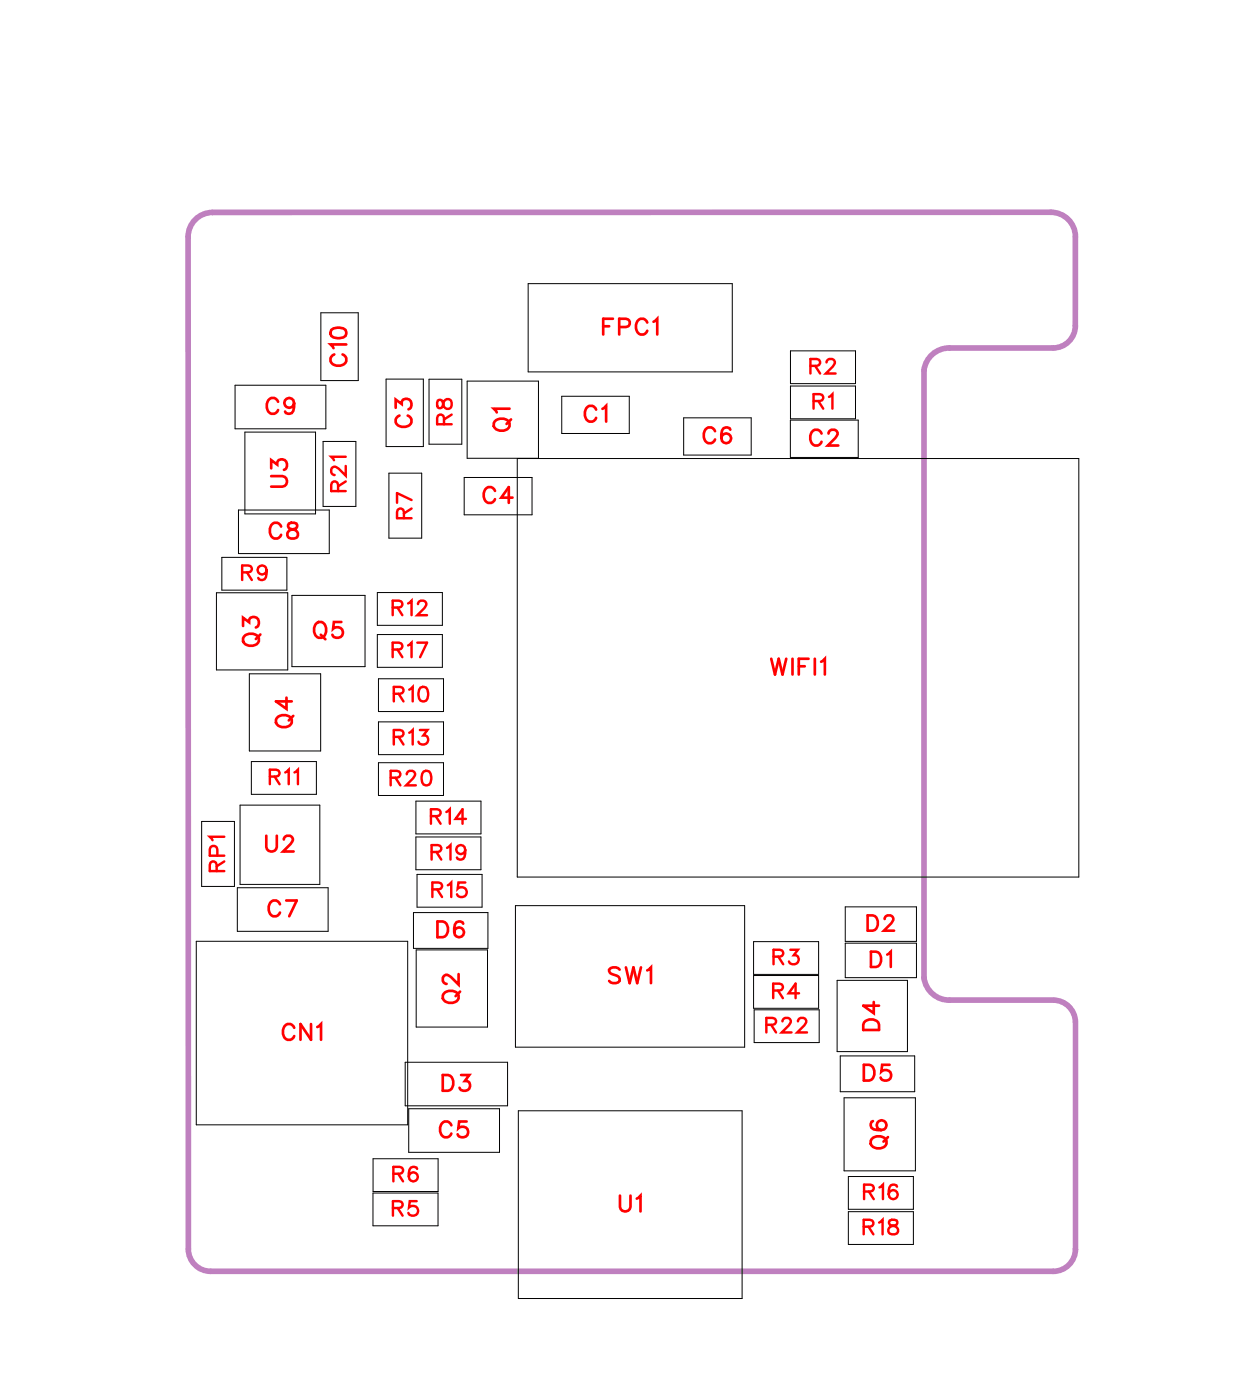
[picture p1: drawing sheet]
<svg xmlns="http://www.w3.org/2000/svg" width="56mm" height="63mm" viewBox="0 0 56 63" stroke-linecap="round" stroke-linejoin="round" font-family="sans-serif">
<path d="M47.3 57.2h-37.8a1 1 0 0 1-1-1v-45.5a1.1 1.1 0 0 1 1.1-1.1l37.6-.1a1.1 1.1 0 0 1 1.1 1.1v4a1 1 0 0 1-1 1h-4.6a1.14 1.14 0 0 0-1.2 1v27.4a1.14 1.14 0 0 0 1.2 1h4.6a1 1 0 0 1 1 1v10.2a1 1 0 0 1-1 1" fill="none" stroke="#bf80bf" stroke-width=".25"/>
<g fill="none" stroke="#000" stroke-width=".04">
<path d="M10.6 17.3h4v2h-4zM11 19.4h3.2v3.7h-3.2zM14.4 14.1h1.7v3h-1.7zM14.5 19.9h1.5v2.9h-1.5zM17.3 17h1.7v3.1h-1.7zM19.3 17.1h1.5v2.9h-1.5zM23.7 12.8h9.2v3.9h-9.2zM25.2 17.8h3.1v1.7h-3.1zM30.7 18.8h3.1v1.7h-3.1zM35.5 18.9h3.1v1.7h-3.1zM35.5 17.4h2.9v1.4h-2.9zM35.5 15.8h2.9v1.5h-2.9z"/>
<path d="M9.1 36.9h1.4v3h-1.4zM9.7 26.7h3.2v3.4h-3.2zM10 25.1h2.9v1.4h-2.9zM10.7 39.9h4v2h-4zM10.7 22.9h4.1v2h-4.1zM10.8 36.2h3.6v3.6h-3.6zM11.2 30.3h3.2v3.5h-3.2zM11.3 34.2h2.9v1.5h-2.9zM13.1 26.8h3.3v3.2h-3.3zM17 28.5h2.9v1.5h-2.9zM17 26.6h2.9v1.5h-2.9zM17 34.3h2.9v1.5h-2.9z"/>
<path d="M17 30.5h2.9v1.5h-2.9zM17 32.5h2.9v1.4h-2.9zM17.5 21.3h1.4v2.9h-1.4zM18.7 37.6h2.9v1.5h-2.9zM18.7 36h2.9v1.5h-2.9zM18.7 39.3h3v1.5h-3zM20.9 21.5h3v1.7h-3zM24.2 20.6v-3.5h-3.2v3.5h27.5v18.8h-25.3v-18.8M8.8 42.3h9.5v8.3h-9.5zM16.8 53.7h2.9v1.4h-2.9zM16.8 52.1h2.9v1.5h-2.9zM18.2 47.8h4.6v1.9h-4.6z"/>
<path d="M18.4 49.9h4v1.9h-4zM18.6 41h3.3v1.6h-3.3zM18.7 42.7h3.2v3.5h-3.2zM23.2 40.7h10.3v6.4h-10.3zM23.3 50h10v8.4h-10zM33.9 42.3h2.9v1.5h-2.9zM33.9 43.9h2.9v1.4h-2.9zM33.9 45.4h2.9v1.5h-2.9zM37.6 44.1h3.2v3.2h-3.2zM37.8 47.5h3.3v1.6h-3.3zM37.9 49.4h3.2v3.3h-3.2zM38 40.8h3.2v1.5h-3.2z"/>
<path d="M38 42.4h3.2v1.6h-3.2zM38.1 54.5h2.9v1.5h-2.9zM38.1 52.9h2.9v1.5h-2.9z"/>
</g>
<g fill="none" stroke="#f00" stroke-width=".12">
<path d="M12.5 18.1a.26 .26 0 0 0-.3-.2 .26 .26 0 0 0-.2 .3v.1a.26 .26 0 0 0 .2 .3 .26 .26 0 0 0 .3-.2M13.2 18.1a.22 .22 0 0 1-.3 .2 .22 .22 0 0 1-.1-.3 .22 .22 0 0 1 .4 0v.1a.34 .34 0 0 1-.3 .5l-.1-.1M14.9 14.8l.3-.1a.3 .3 0 0 1 .4 .3 .38 .38 0 0 1-.4 .2 .38 .38 0 0 1-.3-.3zM15 15.9a.26 .26 0 0 0-.2 .3 .26 .26 0 0 0 .3 .2h.2a.26 .26 0 0 0 .3-.2 .26 .26 0 0 0-.2-.3M15.6 15.5h-.7l.1 .2M17.8 18.3v-.3l.3 .2a.24 .24 0 0 1 .3-.2 .24 .24 0 0 1 0 .4M17.9 18.7a.26 .26 0 0 0-.1 .3 .26 .26 0 0 0 .3 .2h.1a.26 .26 0 0 0 .3-.2 .26 .26 0 0 0-.2-.3M22.3 18.9a.35 .35 0 0 1 .4-.1 .35 .35 0 0 1 .2 .4 .33 .33 0 0 1-.5 .2 .33 .33 0 0 1-.1-.5zM22.9 18.4h-.7l.1 .1M23 18.9l-.2 .2M26.8 18.4a.26 .26 0 0 0-.3-.2 .26 .26 0 0 0-.2 .3v.2a.26 .26 0 0 0 .2 .3 .26 .26 0 0 0 .3-.2M27.1 18.4l.1-.1v.7"/>
<path d="M27.1 14.7h.3M27.5 14.3h-.4v.7M27.8 14.7h.4l.1-.3-.5-.1v.7M29.1 14.5a.26 .26 0 0 0-.3-.2 .26 .26 0 0 0-.2 .3v.2a.26 .26 0 0 0 .2 .2 .26 .26 0 0 0 .3-.1M29.4 14.5l.1-.2v.7M32.1 19.4a.26 .26 0 0 0-.3-.2 .26 .26 0 0 0-.2 .3v.2a.26 .26 0 0 0 .2 .2 .26 .26 0 0 0 .3-.1M32.8 19.3a.35 .35 0 0 0-.4 .2 .35 .35 0 0 0 .2 .4 .22 .22 0 0 0 .3-.2 .22 .22 0 0 0-.3-.2 .22 .22 0 0 0-.2 .2M36.9 19.5a.26 .26 0 0 0-.3-.2 .26 .26 0 0 0-.2 .3v.2a.26 .26 0 0 0 .2 .2 .26 .26 0 0 0 .3-.1M37.2 19.5l.2-.2h.1l.1 .2-.1 .2-.3 .3h.5M10.9 28.1v-.3l.3 .2a.24 .24 0 0 1 .4-.2 .24 .24 0 0 1-.1 .4M11 28.6a.35 .35 0 0 1 .4-.1 .35 .35 0 0 1 .2 .4 .33 .33 0 0 1-.5 .1 .33 .33 0 0 1-.1-.4zM11.7 28.5l-.2 .2"/>
<path d="M12 37.6v.5l.2 .2 .2-.1v-.6M12.2 21.4h.5l.2 .2-.1 .3h-.6M12.2 21.1v-.4l.3 .2a.24 .24 0 0 1 .3-.2 .24 .24 0 0 1 0 .4M12.5 32.2a.35 .35 0 0 1 .4 0 .35 .35 0 0 1 .2 .4 .33 .33 0 0 1-.5 .1 .33 .33 0 0 1-.1-.5zM12.6 23.7a.26 .26 0 0 0-.3-.2 .26 .26 0 0 0-.2 .3v.1a.26 .26 0 0 0 .2 .3 .26 .26 0 0 0 .3-.2M12.8 37.8l.1-.2h.1l.2 .1-.1 .3-.4 .3h.5M12.9 31.4v.5l-.5-.4h.7M13 23.5v.2l.3 .1 .1 .2a.24 .24 0 0 1-.3 .2 .24 .24 0 0 1-.2-.2l.5-.3-.1-.2zM13.2 32.2l-.2 .2M14.2 28.1v-.1a.33 .33 0 0 1 .5 .3 .33 .33 0 0 1-.5 .3l-.1-.2zM14.4 28.5l.2 .2M15.3 28h-.3v.3a.25 .25 0 0 1 .3 0 .25 .25 0 0 1 0 .3 .25 .25 0 0 1-.4-.1"/>
<path d="M22.2 22.1a.26 .26 0 0 0-.3-.2 .26 .26 0 0 0-.2 .3v.1a.26 .26 0 0 0 .2 .3 .26 .26 0 0 0 .3-.2M23 22.4h-.5l.4-.5v.7M34.7 29.6l.1 .7 .2-.7 .2 .7 .1-.7M35.6 29.6v.7M35.9 30h.3M36.3 29.6h-.4v.7M36.6 29.6v.7M36.9 29.8l.2-.2v.7M12.6 40.7a.26 .26 0 0 0-.3-.2 .26 .26 0 0 0-.2 .3v.1a.26 .26 0 0 0 .2 .3 .26 .26 0 0 0 .3-.2M12.9 40.5h.4l-.3 .7M13.2 46.2a.26 .26 0 0 0-.3-.2 .26 .26 0 0 0-.2 .3v.2a.26 .26 0 0 0 .2 .3 .26 .26 0 0 0 .3-.2M14 46v.8l-.5-.8v.8"/>
<path d="M14.3 46.2l.1-.2v.8M19.7 41.4h.2a.38 .38 0 0 1 .2 .4 .38 .38 0 0 1-.2 .3h-.2zM19.9 48.3h.2a.38 .38 0 0 1 .3 .4 .38 .38 0 0 1-.3 .4h-.2zM20 44.6a.35 .35 0 0 1 .4 0 .35 .35 0 0 1 .2 .4 .33 .33 0 0 1-.5 .1 .33 .33 0 0 1-.1-.5zM20.3 50.6a.26 .26 0 0 0-.3-.2 .26 .26 0 0 0-.2 .3v.2a.26 .26 0 0 0 .2 .2 .26 .26 0 0 0 .3-.1M20.6 43.8v.5l-.3-.4-.3-.1-.1 .2v.1l.2 .1M20.7 44.6l-.2 .2M20.7 48.3h.4l-.2 .3a.24 .24 0 0 1 .2 .4 .25 .25 0 0 1-.5-.1M20.8 41.5a.35 .35 0 0 0-.4 .2 .35 .35 0 0 0 .2 .4 .22 .22 0 0 0 .2-.2 .22 .22 0 0 0-.2-.2 .22 .22 0 0 0-.2 .2M21 50.4h-.4v.3a.25 .25 0 0 1 .4 0 .25 .25 0 0 1-.1 .4 .25 .25 0 0 1-.3-.1M27.8 43.6l-.1-.1-.3 .1v.2l.4 .2v.1l-.1 .1-.3-.1M27.9 53.8v.5l.2 .2 .2-.1v-.6"/>
<path d="M28.1 43.5l.2 .7 .2-.7 .1 .7 .2-.7M28.6 53.9l.2-.1v.7M29.1 43.6l.2-.1v.7M38.8 47.9h.3a.38 .38 0 0 1 .2 .3 .38 .38 0 0 1-.2 .4h-.3zM38.9 45.9l.2-.1 .3 .1 .1 .4h-.7zM39 41.2h.2a.37 .37 0 0 1 .3 .3 .37 .37 0 0 1-.3 .4h-.2zM39.1 42.8h.3a.37 .37 0 0 1 .2 .3 .37 .37 0 0 1-.2 .4h-.3zM39.2 51.2a.35 .35 0 0 1 .4-.1 .35 .35 0 0 1 .2 .4 .33 .33 0 0 1-.5 .1 .33 .33 0 0 1-.1-.4zM39.2 50.4a.35 .35 0 0 0 .2 .5 .35 .35 0 0 0 .4-.3 .22 .22 0 0 0-.2-.2 .22 .22 0 0 0-.2 .2 .22 .22 0 0 0 .2 .2M39.3 45.1v.5l-.5-.4h.7M39.8 41.3l.1-.1 .2 .1-.1 .2-.3 .4h.5M39.9 42.9l.1-.1v.7"/>
<path d="M39.9 51.1l-.2 .2M40 47.9h-.4v.3a.25 .25 0 0 1 .4 0 .25 .25 0 0 1-.1 .4 .25 .25 0 0 1-.3-.1"/>
</g>
<g fill="none" stroke="#f00" stroke-width=".11">
<path d="M19.7 18v.3l.1 .1 .3-.5a.22 .22 0 0 1 .2 .3 .22 .22 0 0 1-.2 .2l-.2-.4zM20 19.1l-.1-.4h-.2l-.1 .4h.7M20.3 18.6l-.3 .3M36.4 16.5l.4-.1v-.2l-.4-.1v.7M36.6 18h.3l.1-.2-.4-.1v.7M36.6 16.5l.2 .3M36.8 18l.2 .4M37.1 16.3l.2-.2 .2 .2-.4 .5h.4M37.2 17.8l.2-.1v.7M9.7 39.2v-.4h-.2l-.1 .4h.7M9.8 38.5l-.1-.4h-.2l-.1 .4h.7M10.1 37.6h-.7l.2 .2"/>
<path d="M10.1 38.7l-.4 .3M10.9 25.7h.4v-.2l-.4-.1v.7M11.1 25.7l.2 .4M12 25.6a.2 .2 0 0 1-.3 .2 .2 .2 0 0 1-.1-.3 .2 .2 0 0 1 .3 0l.1 .1a.31 .31 0 0 1-.3 .5l-.1-.1M12.1 34.9h.4v-.2l-.4-.1v.7M12.3 34.9l.3 .4M12.8 34.7l.2-.1v.7M13.2 34.7l.2-.1v.7M15.2 22.1v-.4h-.3v.4h.6M15.5 21v.4l-.5-.4-.1 .2 .1 .2M15.5 20.5h-.6l.1 .2M15.5 21.7l-.3 .2"/>
<path d="M17.6 35l.3-.1 .1-.2h-.4v.6M17.6 29.2h.4v-.2l-.4-.1v.7M17.6 27.3h.4v-.2l-.4-.1v.7M17.7 31.2h.4v-.3h-.4v.6M17.7 33.1h.4v-.2l-.4-.1v.7M17.8 35l.2 .3M17.9 29.2l.2 .4M17.9 27.3l.2 .4M17.9 31.2l.2 .3M17.9 33.1l.2 .4M18.2 23.3l-.1-.4h-.2l-.1 .4h.7M18.3 34.8l.1-.1 .3 .1-.5 .5h.5"/>
<path d="M18.3 29l.2-.1v.7M18.3 27.1l.2-.1v.7M18.4 31l.1-.1v.6M18.4 33l.1-.2v.7M18.5 22.9l-.3 .2M18.5 22.5l-.7-.3v.4M18.8 28.9h.4l-.3 .7M18.8 27.2l.1-.2 .3 .1-.4 .6h.4M18.9 32.8h.3l-.2 .3a.22 .22 0 0 1 .2 .3 .22 .22 0 0 1-.4 0M18.9 30.9a.32 .32 0 0 1 .4 .3 .32 .32 0 0 1-.2 .3l-.3-.1v-.2zM19 34.7a.32 .32 0 0 1 .4 .2 .32 .32 0 0 1-.2 .4l-.2-.1-.1-.3zM19.4 36.7h.3l.1-.2-.4-.1v.6"/>
<path d="M19.4 38.3h.4v-.2l-.4-.1v.7M19.4 40h.4v-.3h-.4v.6M19.6 36.7l.2 .3M19.6 38.3l.2 .4M19.6 40l.3 .3M20.1 36.5l.1-.1v.6M20.1 38.1l.1-.1v.7M20.1 39.8l.2-.1v.6M20.9 38.2a.2 .2 0 0 1-.3 .2 .2 .2 0 0 1-.1-.3 .2 .2 0 0 1 .4 0v.1a.31 .31 0 0 1-.2 .5l-.2-.1M20.9 39.7h-.3v.3a.23 .23 0 0 1 .3 0 .23 .23 0 0 1 0 .3 .23 .23 0 0 1-.4-.1M20.9 36.8h-.4l.3-.4v.6M17.7 54.3h.3l.1-.2-.4-.1v.7"/>
<path d="M17.7 52.8h.3l.1-.3h-.4v.6M17.9 54.3l.2 .4M17.9 52.8l.2 .3M18.7 54h-.3v.3a.23 .23 0 0 1 .3 0 .23 .23 0 0 1 0 .3 .23 .23 0 0 1-.4-.1M18.7 52.6v-.1a.32 .32 0 0 0-.4 .2 .32 .32 0 0 0 .3 .4 .2 .2 0 0 0 .2-.2 .2 .2 0 0 0-.2-.2 .2 .2 0 0 0-.2 .2M34.4 46.1h.4v-.3h-.4v.6M34.7 46.1l.2 .3M34.7 44.5h.4v-.2l-.4-.1v.7M34.8 43h.3l.1-.2-.4-.1v.7M35 44.5l.2 .4M35 43l.2 .4M35.2 45.9l.1-.1 .2 .1-.4 .5h.5"/>
<path d="M35.5 42.7h.4l-.2 .3a.22 .22 0 0 1 .1 .3 .22 .22 0 0 1-.3-.1M35.9 45.9l.1-.1 .2 .1-.4 .5h.5M35.9 44.7h-.5l.3-.5v.7M38.8 55.2l.4-.1v-.2h-.4v.6M38.8 53.6h.4v-.3h-.4v.6M39 55.2l.2 .3M39 53.6l.3 .3M39.5 55l.2-.1v.6M39.5 53.4l.2-.1v.6M40 54.9v.2l.4 .2a.22 .22 0 0 1-.3 .2 .22 .22 0 0 1-.2-.2l.4-.3v-.1zM40.3 53.4v-.1a.32 .32 0 0 0-.4 .2 .32 .32 0 0 0 .2 .4 .2 .2 0 0 0 .2-.2 .2 .2 0 0 0-.1-.2 .2 .2 0 0 0-.3 .2"/>
</g>
<g font-size="1.2" fill="#fff">
<text x="15.9" y="16.5" transform="rotate(-90 15.9 16.5)">C10</text>
<text x="27" y="15.3">FPC1</text>
<text x="11.9" y="18.9">C9</text>
<text x="13.2" y="21.9" transform="rotate(-90 13.2 21.9)">U3</text>
<text x="18.8" y="19.3" transform="rotate(-90 18.8 19.3)">C3</text>
<text x="21.7" y="22.9">C4</text>
<text x="23.2" y="19.4" transform="rotate(-90 23.2 19.4)">Q1</text>
<text x="26.2" y="19.3">C1</text>
<text x="31.6" y="20.2">C6</text>
<text x="36.4" y="20.3">C2</text>
<text x="11.9" y="29.1" transform="rotate(-90 11.9 29.1)">Q3</text>
<text x="12.1" y="24.5">C8</text>
<text x="14.1" y="29">Q5</text>
<text x="13.4" y="32.8" transform="rotate(-90 13.4 32.8)">Q4</text>
<text x="34.6" y="30.6">WIFI1</text>
<text x="11.9" y="38.6">U2</text>
<text x="12" y="41.5">C7</text>
<text x="12.7" y="47.1">CN1</text>
<text x="19.6" y="42.4">D6</text>
<text x="20.9" y="45.2" transform="rotate(-90 20.9 45.2)">Q2</text>
<text x="27.3" y="44.5">SW1</text>
<text x="38.9" y="42.1">D2</text>
<text x="39.1" y="43.8">D1</text>
<text x="39.8" y="46.4" transform="rotate(-90 39.8 46.4)">D4</text>
<text x="19.7" y="51.4">C5</text>
<text x="19.8" y="49.3">D3</text>
<text x="38.8" y="48.9">D5</text>
<text x="40.1" y="51.7" transform="rotate(-90 40.1 51.7)">Q6</text>
<text x="27.8" y="54.8">U1</text>
</g>
<g font-size="1.1" fill="#fff">
<text x="36.4" y="17.1">R2</text>
<text x="15.8" y="22.1" transform="rotate(-90 15.8 22.1)">R21</text>
<text x="18.8" y="23.4" transform="rotate(-90 18.8 23.4)">R7</text>
<text x="20.6" y="19.1" transform="rotate(-90 20.6 19.1)">R8</text>
<text x="36.5" y="18.6">R1</text>
<text x="10.8" y="26.4">R9</text>
<text x="17.6" y="27.9">R12</text>
<text x="17.6" y="29.8">R17</text>
<text x="12.1" y="35.5">R11</text>
<text x="17.5" y="35.6">R20</text>
<text x="17.6" y="31.8">R10</text>
<text x="17.6" y="33.8">R13</text>
<text x="10.4" y="39.2" transform="rotate(-90 10.4 39.2)">RP1</text>
<text x="19.3" y="37.3">R14</text>
<text x="19.3" y="38.9">R19</text>
<text x="19.4" y="40.6">R15</text>
<text x="34.4" y="46.7">R22</text>
<text x="34.7" y="45.2">R4</text>
<text x="34.7" y="43.6">R3</text>
<text x="17.6" y="53.4">R6</text>
<text x="17.6" y="54.9">R5</text>
<text x="38.8" y="55.8">R18</text>
<text x="38.8" y="54.2">R16</text>
</g>
</svg>
